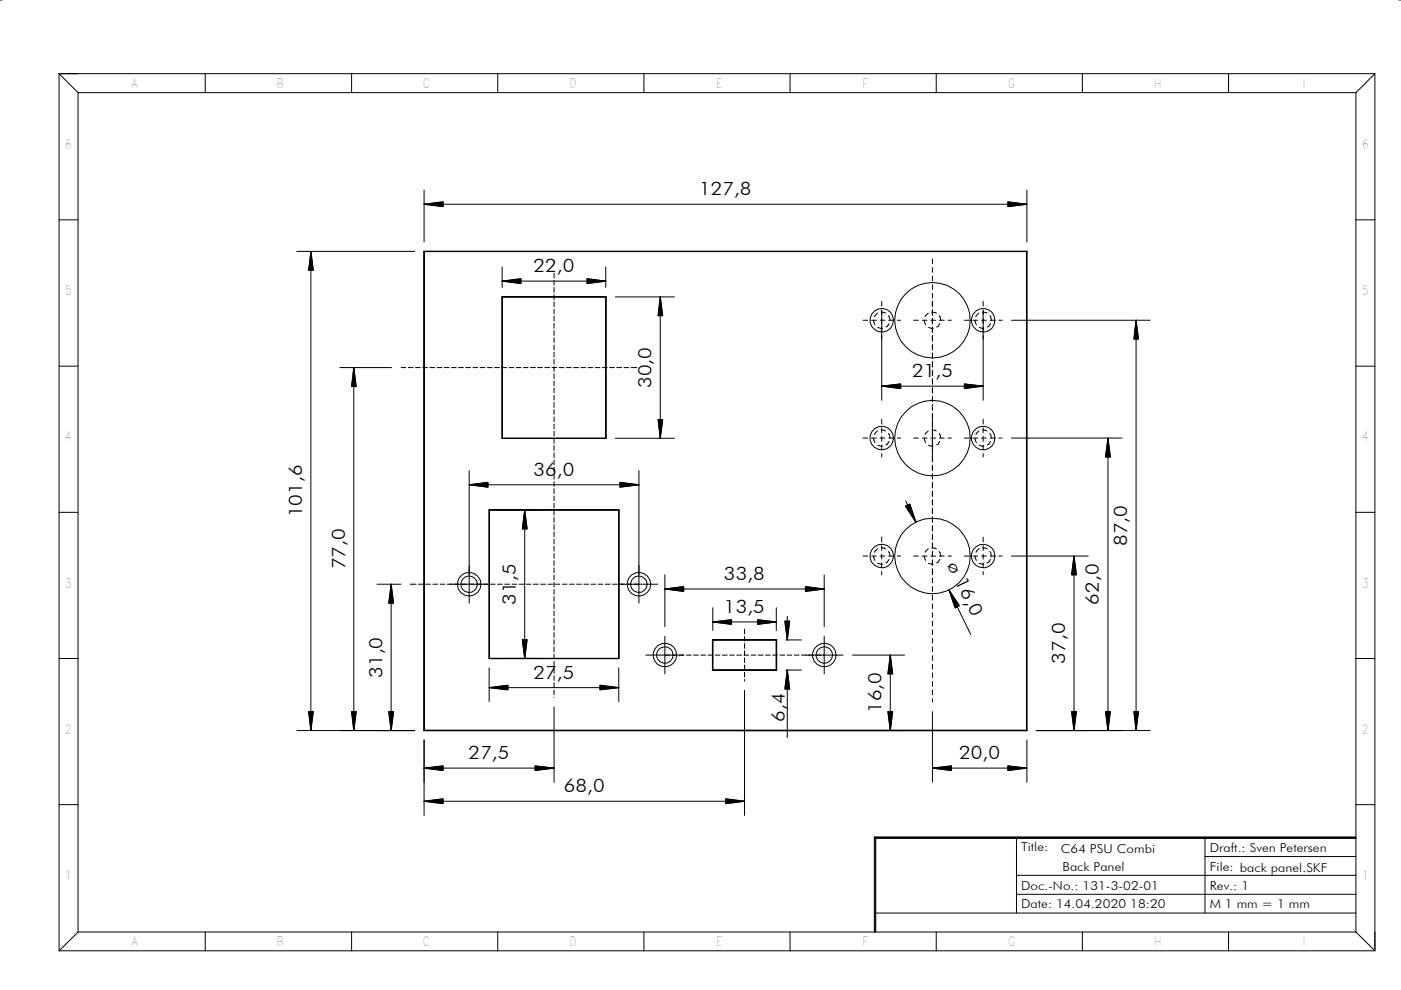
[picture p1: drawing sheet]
<svg xmlns="http://www.w3.org/2000/svg" width="297mm" height="210mm" viewBox="0 0 297 210" stroke-linecap="round" stroke-linejoin="round" font-family="sans-serif">
<g fill="none" stroke="#000" stroke-width=".21">
<path d="M0 0h.5M296.6 0h.4M12.5 15.6l4 4M12.5 15.6h279M12.5 15.6v186M16.5 19.6h271M16.5 19.6v178M43.5 15.6v4M74.5 15.6v4M105.5 15.6v4M136.5 15.6v4M167.5 15.6v4"/>
<path d="M198.5 15.6v4M229.5 15.6v4M260.5 15.6v4M287.5 19.6v178M291.5 15.6l-4 4M291.5 15.6v186M12.5 46.6h4M62.9 53.3h25M65.9 53.3l.5 4h-1zM65.9 53.3v101.6M89.9 53.3h127.9zM89.9 53.3v101.6z"/>
<path d="M89.9 53.3h127.9M89.9 43.3l4-.5v1zM89.9 40.3v11M89.9 53.3v101.6M89.9 43.3h127.8M106.5 59.6l3.9-.5v1zM106.5 56.6v4.4M106.5 59.6h21.9M117.5 57.9v1M117.5 59.4v1.1M124.5 59.1l3.9 .5-3.9 .5zM128.4 56.6v4.4"/>
<path d="M197.7 54.9v1M197.7 56.7v1M197.7 58.5v1.1M213.7 42.8l4 .5-4 .5zM217.6 53.3h.2v101.6l-.2-.1zM217.7 53.3v101.6M217.7 40.3v11M287.5 46.6h4M12.5 77.6h4M72 77.9h11M75 77.9l.5 4.1h-1zM75 77.9v77"/>
<path d="M85 77.9h1.1M86.6 77.9h1M88.1 77.9h1M89.6 77.9h1M91.1 77.9h1.1M92.7 77.9h1M94.2 77.9h1M95.7 77.9h1M97.2 77.9h1.1M98.8 77.9h1M100.3 77.9h1M101.8 77.9h1"/>
<path d="M103.3 77.9h1M104.9 77.9h1M106.4 77.9h1M106.4 62.9h22.1zM106.4 62.9v30.1zM106.4 62.9h22.1M106.5 62.9v30.1M107.9 77.9h1M109.4 77.9h1M111 77.9h1M112.5 77.9h1M114 77.9h1"/>
<path d="M115.5 77.9h1M117 77.9h1.1M117.5 61v1M117.5 62.5v1M117.5 64v1M117.5 65.5v1M117.5 67.1v1M117.5 68.6v1M117.5 70.1v1M117.5 71.6v1M117.5 73.2v1M117.5 74.7v1"/>
<path d="M117.5 76.2v1M117.5 77.7v1M117.5 79.2v1.1M118.6 77.9h1M120.1 77.9h1M121.6 77.9h1M123.1 77.9h1.1M124.7 77.9h1M126.2 77.9h1M127.7 77.9h1M128.4 63l.1-.1v30.1l-.1-.1zM128.5 62.9v30.1"/>
<path d="M129.2 77.9h1.1M130.5 62.9h12.5M130.8 77.9h1M132.3 77.9h1M133.8 77.9h1.2M140 62.9l.5 4h-1zM140 62.9v30M183 67.9h1M184.8 67.9h1M185.2 67.9l.3 1M186.1 66.4l-.7 .7M186.1 69.4l1 .2"/>
<path d="M186.6 67.9h1M186.8 66.2l1 .2M186.9 63.9v1M186.9 65.7v19.2M188.4 66.9l.3 1M188.4 67.9h1M188.5 68.6l-.4 .6-.3 .1M190.2 67.9h.8M193.7 67.9h1M195.5 67.9h1.1M196 67.9l.3 1M196.8 66.4l-.7 .7"/>
<path d="M196.8 69.4l1.1 .2M197.4 67.9h1M197.6 66.2l.9 .2M197.7 60.4v1M197.7 62.2v1M197.7 63.9v1.2M197.7 65.7v1.2M197.7 67.5v1.2M197.7 69.3v1.2M197.7 71.2v1.1M197.7 73v1.2M197.7 74.8v1.2"/>
<path d="M197.7 76.7v1.2M197.7 78.5v1.2M199.1 66.9l.4 1M199.2 67.9h1M199.3 68.6l-.4 .6-.3 .1M201 67.9h.7M204.5 67.9h1M206.3 67.9h1M206.8 67.9l.2 1M207.5 66.4l-.6 .7M207.6 69.4l1 .2M208.1 67.9h1"/>
<path d="M208.3 66.2l1 .2M208.4 63.9v1M208.4 65.7v19.2M209.9 66.9l.3 1M209.9 67.9h1M210 68.6l-.4 .6-.3 .1M211.7 67.9h.8M214.5 67.9h29.4M240.9 67.9l.5 4h-1zM240.9 67.9v87M287.5 77.6h4M99.5 99.8v28.1"/>
<path d="M106.4 92.9h22.1M106.5 92.9l22 .1h-22.1zM117.5 80.8v1M117.5 82.3v1M117.5 83.8v1M117.5 85.3v1.1M117.5 86.9v1M117.5 88.4v1M117.5 89.9v1M117.5 91.4v1.1M117.5 93v1M117.5 94.5v1"/>
<path d="M117.5 96v1M117.5 97.5v1.1M117.5 99.1v1M130.5 92.9h12.5M135.5 99.8v28.1M139.5 88.9h1l-.5 4zM183 92.9h1M184.8 92.9h1M185.2 92.9l.3 1M186.1 91.4l-.7 .7M186.1 94.4l1 .2M186.6 92.9h1"/>
<path d="M186.8 91.1l.9 .3M186.9 81.9l4.1-.5v1zM186.9 88.9v1M186.9 90.7v1M186.9 92.5v1.1M186.9 94.4v1M186.9 96.2v.7M186.9 81.9h21.5M188.4 91.9l.3 1M188.4 92.9h1M188.5 93.6l-.4 .6-.3 .1M190.2 92.9h.8"/>
<path d="M193.7 92.9h1M195.5 92.9h1.1M196 92.9l.3 1M196.8 91.4l-.6 .7M196.8 94.4l1.1 .2M197.4 92.9h1M197.6 91.1l.9 .3M197.7 80.3v1.2M197.7 82.2v1.2M197.7 84v1.2M197.7 85.8v1.2M197.7 87.6v1.2"/>
<path d="M197.7 88.9v1.7M197.7 90.7v7.3M197.7 98.6v1.2M199.1 91.9l.4 1M199.2 92.9h1M199.3 93.6l-.4 .6-.3 .1M201 92.9h.7M204.5 81.4l3.9 .5-3.9 .5zM204.5 92.9h1M206.3 92.9h1M206.8 92.9l.2 1M207.5 91.4l-.6 .7"/>
<path d="M207.6 94.4l1 .2M208.1 92.9h1M208.3 91.1l1 .3M208.4 88.9v1M208.4 90.7v1M208.4 92.5v1.1M208.4 94.4v1M208.4 96.2v.7M209.8 91.9l.3 .3 .1 .7M209.9 92.9h1M210 93.6l-.4 .6-.3 .1M211.7 92.9h.8"/>
<path d="M214.5 92.9h23.4M234.9 92.9l.5 4h-1zM234.9 92.9v62M12.5 108.6h4M99.5 102.8l4-.5v1zM99.5 102.8h36M103.7 108.1h27.6zM103.7 108.1v31.6zM103.7 108.1h27.6M103.7 108.1v31.6M111.2 108.1l.6 4h-1.1zM111.2 108.1v31.5"/>
<path d="M117.5 100.6v1M117.5 102.1v1M117.5 103.6v1M117.5 105.2v1M117.5 106.7v1M117.5 108.2v1M117.5 109.7v1M117.5 111.3v1M117.5 112.8v1M117.5 114.3v1M117.5 115.8v1M117.5 117.3v1.1"/>
<path d="M117.5 118.9v1M131.1 108.2l.2-.1v31.6l-.2-.1zM131.2 108.1v31.6M131.4 102.3l4.1 .5-4.1 .5zM183 117.9h1M184.8 117.9h1M185.2 117.9l.3 .9M186.1 116.4l-.7 .7M186.1 119.4l1 .2M186.6 117.9h1M186.8 116.2l1 .2M186.9 113.9v1"/>
<path d="M186.9 115.7v1M186.9 117.5v1M186.9 119.3v1.1M188.4 116.9l.3 1M188.4 117.9h1M188.5 118.6l-.7 .7M190.2 117.9h.8M192 107.3l.9-.4 1.3 3.8zM192 106.2l2.2 4.5M193.7 117.9h1M195.5 117.9h1.1M196 117.9l.3 .9"/>
<path d="M196.8 116.4l-.6 .7M196.8 119.4l1 .2M197.4 117.9h1M197.6 116.2l.9 .2M197.7 100.4v1.2M197.7 102.3v1.2M197.7 104.1v1.2M197.7 105.9v1.2M197.7 107.7v1.2M197.7 109.6v1.1M197.7 111.4v1.2M197.7 113.2v1.2"/>
<path d="M197.7 115.1v1.1M197.7 116.9v1.2M197.7 118.7v1.2M199.1 116.9l.4 1M199.2 117.9h1M199.3 118.6l-.7 .7M201 117.9h.7M204.5 117.9h1M206.3 117.9h1M206.8 117.9l.2 .9M207.6 116.3l-.7 .8M207.6 119.4l1 .2"/>
<path d="M208.1 117.9h1M208.3 116.2l1 .2M208.4 113.9v1M208.4 115.7v1M208.4 117.5v1M208.4 119.3v1.1M209.9 116.9l.3 1M209.9 117.9h1M210 118.6l-.4 .6-.3 .1M211.7 117.9h.8M214.5 117.9h16.2M227.7 117.9l.5 4h-1z"/>
<path d="M227.7 117.9v37M287.5 108.6h4M12.5 139.6h4M79.9 123.9h5.1M82.9 123.9l.5 4h-1zM82.9 123.9v31M87 123.9h1.2M88.7 123.9h1M90.3 123.9h1M91.8 123.9h1M93.3 123.9h1M94.8 123.9h8.7"/>
<path d="M103.7 139.6h27.6M103.8 139.6l27.5 .1h-27.6zM104 123.9h1M105.5 123.9h1M107 123.9h1M108.5 123.9h1.1M110.1 123.9h1M110.7 135.6h1.1l-.6 4zM111.6 123.9h1M113.1 123.9h1M114.6 123.9h1.1M116.2 123.9h1"/>
<path d="M117.5 120.4v1M117.5 121.9v1M117.5 123.4v1.1M117.5 125v1M117.5 126.5v1M117.5 128v1M117.5 129.5v1.1M117.5 131.1v1M117.5 132.6v1M117.5 134.1v1M117.5 135.6v1.1M117.5 137.2v1"/>
<path d="M117.5 138.7v1M117.7 123.9h1M119.2 123.9h1M120.7 123.9h1M122.3 123.9h1M123.8 123.9h1M125.3 123.9h1M126.8 123.9h1M128.4 123.9h1M129.9 123.9h1M131.4 123.9h8M136.9 138.9h8.1"/>
<path d="M141 124.9l3.9-.5v1zM141 121.9v11M141 134.9v8M141 124.9h33.7M145.5 138.9h1.1M147.1 138.9h1M148.6 138.9h1M150.1 138.9h1M151 135.6h13.7zM151 135.6l.2 .1v6.3l-.2 .1zM151 135.7h13.7M151.1 135.6v6.5"/>
<path d="M151.1 131.9l4-.5v1zM151.1 128.9v4.8M151.1 131.9h13.5M151.6 138.9h1.1M153.2 138.9h1M154.7 138.9h1M156.2 138.9h1M157.7 138.9h1M157.9 133.4v1M157.9 134.9v1M157.9 136.4v1.1M157.9 138v1"/>
<path d="M157.9 139.5v1M159.3 138.9h1M160.6 131.4l4 .5-4 .5zM160.8 138.9h1M162.3 138.9h1M163.8 138.9h1M164.5 135.7l.2-.1v6.5l-.2-.1zM164.6 128.9v4.8M164.6 135.6v6.5M165.4 138.9h1M166.4 131.7h1l-.5 4zM166.6 135.7h3.3"/>
<path d="M166.9 138.9h1M166.9 130.7v5M168.4 138.9h1M169.9 138.9h8.9M170.8 124.4l3.9 .5-3.9 .5zM174.7 121.9v11M174.7 134.9v8M180.8 138.9h11M186.9 121.2v.7M188.8 138.9l.5 4h-1zM188.8 138.9v16M197.7 120.6v1.3"/>
<path d="M197.7 122.6v1M197.7 124.4v1M197.7 126.2v1M197.7 128v1M197.7 129.9v1M197.7 131.7v1M197.7 133.5v1M197.7 135.3v1.1M197.7 137.2v1M197.7 139v1M201.2 125.1l2.2 3.3-.9 .5zM201.2 125.1l4.6 9.4"/>
<path d="M208.4 121.2v.7M287.5 139.6h4M62.9 154.9h25M65.4 150.9h1l-.5 4zM74.5 150.9h1l-.5 4zM82.4 150.9h1l-.5 4zM89.9 154.9h127.9M89.9 156.9v16M90 154.8h127.6l.2 .1h-127.9zM103.7 145.8l4-.5v1zM103.7 141.6v7.2M103.7 145.8h27.5"/>
<path d="M117.5 140.2v1M117.5 141.7v1M117.5 143.3v1M117.5 144.8v1M117.5 146.3v1M117.5 147.8v.1M117.5 149.9v16M127.2 145.3l4 .5-4 .5zM131.2 141.6v7.2M151 142.1h13.7zM151 142.1h13.7M157.9 141v1"/>
<path d="M157.9 142.5v1.1M157.9 144.1v.3M157.9 146.4v26.5M166.6 142.1h3.3M166.9 142.1l.5 4h-1zM166.9 142.1v14.3M188.3 150.9h1l-.5 4zM197.7 140.8v1.1M197.7 142.7v1M197.7 144.5v1M197.7 146.3v1M197.7 148.2v.7"/>
<path d="M197.7 150.9v15M217.7 156.9v9M219.7 154.9h24.2M227.2 150.9h1l-.5 4zM234.4 150.9h1l-.5 4zM240.4 150.9h1l-.5 4zM12.5 170.6h4M89.9 162.9l4-.5v1zM89.9 169.9l4-.5v1zM89.9 162.9h27.6M89.9 169.9h68M113.4 162.4l4.1 .5-4.1 .5z"/>
<path d="M153.9 169.4l4 .5-4 .5zM185.4 177.5l.3 .3v19.8h-.3zM185.4 177.5h102.1v.3h-101.8zM197.7 162.9l4-.5v1zM197.7 162.9h20M213.7 162.4l4 .5-4 .5zM215.5 177.6v16M255.5 177.6v16M287.5 170.6h4M16.5 197.6l-4 4M16.5 197.6h271M43.5 197.6v4"/>
<path d="M74.5 197.6v4M105.5 197.6v4M136.5 197.6v4M167.5 197.6v4M185.5 193.6h102M198.5 197.6v4M215.5 189.6h72M215.5 185.6h72M229.5 197.6v4M255.5 181.6h32M260.5 197.6v4M287.5 197.6l4 4"/>
<path d="M12.5 201.6h279"/>
<circle cx="186.9" cy="67.9" r="2.49"/>
<circle cx="197.7" cy="67.9" r="8"/>
<circle cx="208.4" cy="67.9" r="2.49"/>
<circle cx="186.9" cy="92.9" r="2.49"/>
<circle cx="197.7" cy="92.9" r="8"/>
<circle cx="208.4" cy="92.9" r="2.49"/>
<circle cx="186.9" cy="117.9" r="2.49"/>
<circle cx="197.7" cy="117.9" r="8"/>
<circle cx="208.4" cy="117.9" r="2.49"/>
<circle cx="99.5" cy="123.9" r="1.75"/>
<circle cx="99.5" cy="123.9" r="2.51"/>
<circle cx="135.4" cy="123.9" r="1.75"/>
<circle cx="135.5" cy="123.9" r="2.5"/>
<circle cx="141" cy="138.9" r="1.74"/>
<circle cx="141" cy="138.9" r="2.5"/>
<circle cx="174.8" cy="138.9" r="2.49"/>
<circle cx="174.8" cy="138.9" r="1.74"/>
</g>
<g fill="#000">
<path d="M65.9 53.3l.5 4h-1zM89.9 43.3l4-.5v1zM106.5 59.6l3.9-.5v1zM213.7 42.8l4 .5-4 .5zM124.5 59.1l3.9 .5-3.9 .5zM140 62.9l.5 4h-1zM240.9 67.9l.5 4h-1zM75 77.9l.5 4.1h-1zM139.5 88.9h1l-.5 4zM186.9 81.9l4.1-.5v1zM204.5 81.4l3.9 .5-3.9 .5zM234.9 92.9l.5 4h-1z"/>
<path d="M99.5 102.8l4-.5v1zM111.2 108.1l.6 4h-1.1zM131.4 102.3l4.1 .5-4.1 .5zM192 107.3l.9-.4 1.3 3.8zM82.9 123.9l.5 4h-1zM110.7 135.6h1.1l-.6 4zM141 124.9l3.9-.5v1zM151.1 131.9l4-.5v1zM160.6 131.4l4 .5-4 .5zM166.4 131.7h1l-.5 4zM170.8 124.4l3.9 .5-3.9 .5zM201.2 125.1l2.2 3.3-.9 .5z"/>
<path d="M227.7 117.9l.5 4h-1zM65.4 150.9h1l-.5 4zM74.5 150.9h1l-.5 4zM82.4 150.9h1l-.5 4zM103.7 145.8l4-.5v1zM127.2 145.3l4 .5-4 .5zM166.9 142.1l.5 4h-1zM188.3 150.9h1l-.5 4zM188.8 138.9l.5 4h-1zM227.2 150.9h1l-.5 4zM234.4 150.9h1l-.5 4zM240.4 150.9h1l-.5 4z"/>
<path d="M89.9 162.9l4-.5v1zM89.9 169.9l4-.5v1zM113.4 162.4l4.1 .5-4.1 .5zM153.9 169.4l4 .5-4 .5zM197.7 162.9l4-.5v1zM213.7 162.4l4 .5-4 .5z"/>
</g>
<path d="M185.4 177.6h102.1M185.5 177.5v20.1" fill="none" stroke="#000" stroke-width=".3"/>
<g font-size="3.9">
<text x="148.2" y="41.4">127,8</text>
<text x="113.1" y="57.7">22,0</text>
<text x="138.1" y="82.3" transform="rotate(-90 138.1 82.3)">30,0</text>
<text x="193.4" y="80">21,5</text>
<text x="113.1" y="100.9">36,0</text>
<text x="64" y="109.7" transform="rotate(-90 64 109.7)">101,6</text>
<text x="200.7" y="119.8" transform="rotate(64 200.7 119.8)">ø 16,0</text>
<text x="239" y="115.7" transform="rotate(-90 239 115.7)">87,0</text>
<text x="73.1" y="120.7" transform="rotate(-90 73.1 120.7)">77,0</text>
<text x="153.5" y="123">33,8</text>
<text x="109.4" y="128.2" transform="rotate(-90 109.4 128.2)">31,5</text>
<text x="153.5" y="130">13,5</text>
<text x="233" y="128.2" transform="rotate(-90 233 128.2)">62,0</text>
<text x="81.1" y="143.7" transform="rotate(-90 81.1 143.7)">31,0</text>
<text x="113.1" y="143.9">27,5</text>
<text x="225.8" y="140.7" transform="rotate(-90 225.8 140.7)">37,0</text>
<text x="166.4" y="153" transform="rotate(-90 166.4 153)">6,4</text>
<text x="186.9" y="151.2" transform="rotate(-90 186.9 151.2)">16,0</text>
<text x="99.4" y="161">27,5</text>
<text x="203.4" y="161">20,0</text>
<text x="119.5" y="168">68,0</text>
</g>
<g font-size="2.7">
<text x="27.9" y="18.6">A</text>
<text x="58.7" y="18.6">B</text>
<text x="89.7" y="18.6">C</text>
<text x="120.8" y="18.6">D</text>
<text x="151.8" y="18.6">E</text>
<text x="182.9" y="18.6">F</text>
<text x="213.8" y="18.6">G</text>
<text x="244.7" y="18.6">H</text>
<text x="13.8" y="31.6">6</text>
<text x="288.8" y="31.6">6</text>
<text x="13.8" y="62.6">5</text>
<text x="288.8" y="62.6">5</text>
<text x="13.8" y="93.6">4</text>
<text x="288.8" y="93.6">4</text>
<text x="13.8" y="124.6">3</text>
<text x="288.8" y="124.6">3</text>
<text x="13.8" y="155.6">2</text>
<text x="288.8" y="155.6">2</text>
<text x="13.8" y="186.6">1</text>
<text x="288.8" y="186.6">1</text>
<text x="27.9" y="200.6">A</text>
<text x="58.7" y="200.6">B</text>
<text x="89.7" y="200.6">C</text>
<text x="120.8" y="200.6">D</text>
<text x="151.8" y="200.6">E</text>
<text x="182.9" y="200.6">F</text>
<text x="213.8" y="200.6">G</text>
<text x="244.7" y="200.6">H</text>
</g>
<g font-size="2.6">
<text x="216.5" y="180.5">Title:</text>
<text x="224.9" y="180.9">C64 PSU Combi</text>
<text x="225.3" y="184.6">Back Panel</text>
<text x="256.5" y="180.6">Draft.: Sven Petersen</text>
<text x="256.5" y="184.6">File: back panel.SKF</text>
<text x="216.5" y="188.6">Doc.-No.: 131-3-02-01</text>
<text x="256.5" y="188.6">Rev.: 1</text>
<text x="216.5" y="192.6">Date: 14.04.2020 18:20</text>
<text x="256.5" y="192.6">M 1 mm = 1 mm</text>
</g>
</svg>
